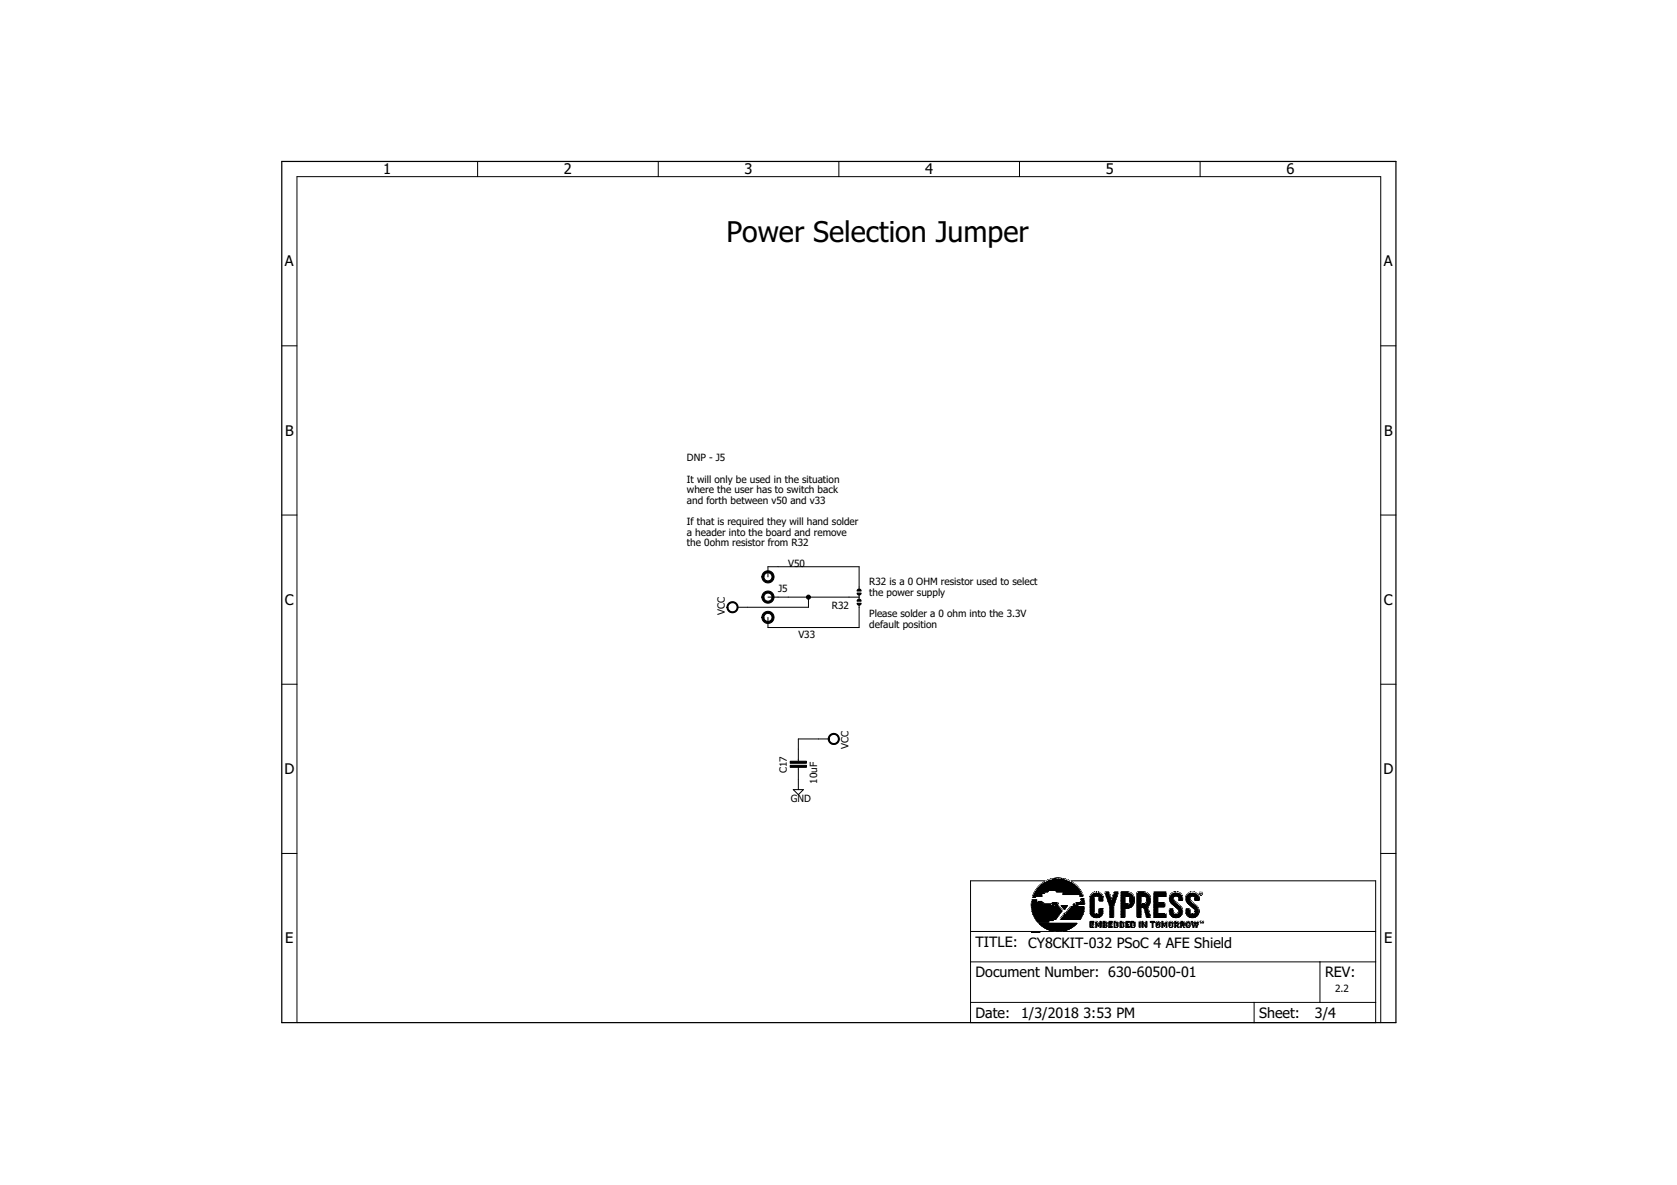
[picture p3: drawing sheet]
<svg xmlns="http://www.w3.org/2000/svg" width="841mm" height="594mm" viewBox="0 0 841 594" stroke-linecap="round" stroke-linejoin="round" font-family="sans-serif">
<path d="M141 81h559v432h-559z" fill="none" stroke="#000" stroke-width=".61"/>
<g fill="none" stroke="#000" stroke-width=".5">
<path d="M240 81v8M330 81v8M421 81v8M511 81v8M602 81v8M141 173h8M692 173h8M141 258h8M692 258h8M390 299h41M390 284h41v12M405 299v5h-35"/>
<path d="M431 298v2M431 303v12h-36M141 343h8M692 343h8M416 370h-16v12M400 385v11M141 428h8M692 428h8M487 442h203v71h-203zM487 467h203M517 467h.1M517 467h1"/>
<path d="M518 467h.1M519 467h.1M519 467h1M520 467h.1M521 467h.1M522 467h-5M522 467h.1M522 467h-1M487 482h203M662 482v21M149 513v-424h543v424M487 503h203"/>
<path d="M629 503v10"/>
</g>
<g fill="#000" stroke="#000" stroke-width=".5">
<path d="M383 287a3 3 0 0 1 5 1 3 3 0 0 1-2 4 3 3 0 0 1-4-3h1a2 2 0 0 1 3-2 2 2 0 0 1 0 4 2 2 0 0 1-3-1l-1-1z" fill-rule="evenodd"/>
<path d="M383 297a3 3 0 0 1 5 1 3 3 0 0 1-2 4 3 3 0 0 1-4-3h1a2 2 0 0 1 3-2 2 2 0 0 1 0 4 2 2 0 0 1-3-1l-1-1z" fill-rule="evenodd"/>
<path d="M430 297h2l-1 1z" fill-rule="evenodd"/>
<path d="M430 296a1 1 0 0 1 1-1 1 1 0 0 1 1 1h-2z" fill-rule="evenodd"/>
<path d="M365 303a2.8 2.8 0 0 1 5 0 2.8 2.8 0 0 1-2 4 2.8 2.8 0 0 1-3-3 2.3 2.3 0 0 1 3-2 2.3 2.3 0 0 1 1 4 2.3 2.3 0 0 1-4-1v-1z" fill-rule="evenodd"/>
<path d="M383 308a3 3 0 0 1 5 0 3 3 0 0 1-2 4 3 3 0 0 1-4-2h1a2 2 0 0 1 3-2 2 2 0 0 1 0 3 2 2 0 0 1-3-1h-1z" fill-rule="evenodd"/>
<path d="M430 302l2 1h-1z" fill-rule="evenodd"/>
<path d="M430 301a1 1 0 0 1 1-1 1 1 0 0 1 1 1h-2z" fill-rule="evenodd"/>
<path d="M416 369a2.8 2.8 0 0 1 5 0 2.8 2.8 0 0 1-2 4 2.8 2.8 0 0 1-4-3h1a2.3 2.3 0 0 1 3-2 2.3 2.3 0 0 1 1 4 2.3 2.3 0 0 1-4-1l-1-1z" fill-rule="evenodd"/>
<circle cx="405" cy="299" r="1"/>
</g>
<g fill="#000" stroke="#000" stroke-width=".5">
<path d="M396 384h8v1h-8zM396 382h8v1h-8zM517 454h14zM517 454h12zM517 454h6zM517 453l6 1zM517 453h7zM517 453h6zM517 455h14zM517 455h15zM517 453h5zM517 452l5 1z"/>
<path d="M517 452h5zM517 452h3zM517 456h15zM517 455l15 1zM517 451h3zM518 456h14zM518 455h13zM518 454h13zM518 453h5zM518 452h2zM518 452h4zM518 457h15z"/>
<path d="M518 455h14zM518 451l2 1zM518 457h14zM518 450h1zM518 458h14zM518 456l14 1zM518 449h1zM518 458h13zM518 449l1 1zM518 457l14 1zM518 449h5zM518 458l13 1z"/>
<path d="M518 449h3zM518 459h13zM518 448l3 1zM518 448h3zM519 448h2zM519 459l11 1zM519 459h12zM519 448h5zM519 460h11zM519 459h11zM519 447h5zM519 447h7z"/>
<path d="M519 446h7zM519 449h4zM519 446l7 1zM519 446h23zM519 446h6zM520 447h5zM520 446h21zM520 446h22zM520 445l21 1zM520 445h21zM520 452h2zM520 445h20z"/>
<path d="M521 445h19zM521 445h20zM521 448h3zM521 444l19 1zM521 444h19zM521 449h2zM522 444h18zM522 444h17zM522 443l17 1zM522 443h17zM522 443h16zM522 453h1z"/>
<path d="M523 443h15zM523 443h1zM523 442l15 1zM523 442h15zM523 454h4zM523 453h5zM523 453h4zM524 442h14zM524 453h3zM524 453l4 1zM524 443h14zM524 442h13z"/>
<path d="M524 442h12zM525 442h11zM525 441h11zM525 441l11 1zM525 441h1zM526 441h9zM526 446h16zM526 446h3zM526 441h10zM526 441h1zM527 441h1zM527 441h7z"/>
<path d="M527 454h2zM528 453h1zM528 441h6zM528 453l1 1zM528 453h2zM528 453h3zM528 441h1zM528 440h1zM529 453h2zM529 441h1zM529 440h1zM529 440l1 1z"/>
<path d="M530 446h12zM530 447h12zM530 446l12 1zM530 440h1zM531 440v1zM531 440h1zM531 440l2 1zM532 441h1zM532 454h3zM532 460h10zM533 460h9zM533 454h2z"/>
<path d="M533 440v1zM533 459h9zM533 455h2zM533 448h9zM533 448h10zM533 448h1zM533 448h8zM533 460h10zM533 459l10 1zM533 459h10zM533 455h1zM533 458l10 1z"/>
<path d="M533 458h10zM533 456h1zM534 458h9zM534 448h8zM534 448h9zM534 447h8zM534 458h1zM534 441h1zM535 458h8zM535 457l8 1zM535 457h8zM535 441h1z"/>
<path d="M535 457h9zM535 456l8 1zM535 456h9zM536 456h8zM536 455h8zM537 455h7zM537 456h7zM537 455l7 1zM538 443h1zM538 454h2zM538 453h2zM538 454h3z"/>
<path d="M538 453l3 1zM538 453h3zM540 453h4zM540 453h2zM541 449h2zM541 448h2zM542 449h1zM542 448l1 1zM542 448h1zM542 453h2zM542 452h2zM542 452l2 1z"/>
<path d="M542 451h2zM543 452h1zM543 451h1zM543 451l1 1zM547 457h2zM547 456l2 1zM547 456h2zM547 455l2 1zM547 455h2zM547 454h2zM547 453l2 1zM547 453h2z"/>
<path d="M547 452l2 1zM547 452h2zM547 451l2 1zM547 451h2zM547 450l2 1zM547 450h2zM547 450h1zM547 458h2zM547 457l2 1zM547 449l2 1zM547 457h1zM547 449h2z"/>
<path d="M547 458h6zM547 449h6zM547 458l1 1zM547 449h1zM547 459h1zM547 459h5zM547 459h6zM547 448h5zM547 448l6 1zM547 448h6zM548 458l5 1zM548 449h5z"/>
<path d="M548 459h4zM548 459h5zM548 448h4zM548 459h3zM548 460h3zM548 448h3zM548 460h4zM548 447h1zM548 459l3 1zM549 460h1zM549 447h1zM550 447h1z"/>
<path d="M550 460h1zM550 458h1zM550 449h1zM551 458h2zM551 449h2zM551 450h2zM551 457l2 1zM551 457h2zM551 449l2 1zM551 456l2 1zM551 456h2zM551 452h2z"/>
<path d="M551 451l2 1zM551 451h2zM551 450l2 1zM551 459h1zM552 452h1zM552 456h1zM554 447h2zM554 448h2zM555 449h1zM555 448l2 1zM555 448h1zM555 447h1z"/>
<path d="M555 449h2zM555 450h2zM555 449l2 1zM555 450l2 1zM555 451h2zM555 451h3zM555 451h4zM556 451l3 1zM556 451h3zM556 451h1zM556 452h3zM556 453h3z"/>
<path d="M556 452l3 1zM556 453l3 1zM556 454h3zM556 454h2zM556 460h2zM556 459l2 1zM556 459h2zM556 458l2 1zM556 458h2zM556 457l2 1zM556 457h2zM556 456l2 1z"/>
<path d="M556 456h2zM556 455l2 1zM556 455h2zM557 453h2zM557 460h1zM557 454h1zM558 451h1zM558 451h2zM558 450l2 1zM558 450h2zM558 450h1zM558 449l2 1z"/>
<path d="M558 449h2zM558 448h2zM558 448h3zM559 448h1zM559 448h2zM559 449h1zM559 448l1 1zM559 447h2zM562 460h2zM562 459l2 1zM562 459h2zM562 458l2 1z"/>
<path d="M562 458h2zM562 457l2 1zM562 457h2zM562 456l2 1zM562 456h2zM562 455l2 1zM562 455h2zM562 455h4zM562 455h5zM562 454h5zM562 454h6zM562 454h2z"/>
<path d="M562 453h2zM562 452l2 1zM562 452h2zM562 451l2 1zM562 451h2zM562 450l2 1zM562 450h2zM562 449l2 1zM562 449h2zM562 449h6zM562 448l6 1zM562 448h6z"/>
<path d="M562 448h5zM562 447h4zM562 447h5zM562 453l2 1zM564 453l2 1zM564 449h2zM564 453h2zM564 454h2zM566 453l2 1zM566 453h2zM566 454h2zM566 449h2z"/>
<path d="M566 453h1zM566 455h1zM566 447h1zM566 453h3zM566 449l3 1zM567 453h2zM567 450h1zM567 453h1zM567 452l1 1zM567 450h2zM567 452h2zM567 452h1z"/>
<path d="M567 451l2 1zM567 451h2zM567 450l2 1zM567 448h1zM570 455h2zM570 454h5zM570 454h6zM570 453h2zM570 449h2zM570 449h6zM570 448h6zM570 448h5z"/>
<path d="M570 460h2zM570 459l2 1zM570 459h2zM570 458l2 1zM570 458h2zM570 457l2 1zM570 457h2zM570 456l2 1zM570 456h2zM570 455l2 1zM570 455h3zM570 454h2z"/>
<path d="M570 453l6 1zM570 453h6zM570 453h3zM570 452l2 1zM570 452h2zM570 451l2 1zM570 451h2zM570 450l2 1zM570 450h2zM570 449l2 1zM570 449h3zM570 448l6 1z"/>
<path d="M570 447h1zM570 447h4zM571 447h3zM571 460h1zM571 447h4zM572 453h1zM572 454h1zM573 449h1zM573 453h4zM573 453h1zM573 455h2zM573 454h2z"/>
<path d="M573 455h3zM574 455h2zM574 455h1zM574 455l2 1zM574 456h2zM574 453h3zM574 456l2 1zM574 447h1zM574 457h2zM574 449h3zM574 458h2zM574 457l2 1z"/>
<path d="M575 458h1zM575 449h2zM575 458h2zM575 449l2 1zM575 459h2zM575 458l2 1zM575 453h2zM575 452h2zM575 452l2 1zM575 459l2 1zM575 450h2zM575 460h2z"/>
<path d="M575 451l2 1zM575 451h2zM575 450l2 1zM575 448h1zM579 460h6zM579 459l6 1zM579 459h6zM579 458l6 1zM579 458h6zM579 458h2zM579 457l2 1zM579 457h2z"/>
<path d="M579 456l2 1zM579 456h2zM579 455l2 1zM579 455h2zM579 454h2zM579 454h5zM579 453l5 1zM579 453h5zM579 453h2zM579 452l2 1zM579 452h2zM579 451l2 1z"/>
<path d="M579 451h2zM579 450l2 1zM579 450h2zM579 449l2 1zM579 449h2zM579 449h6zM579 448l6 1zM579 448h6zM579 447h6zM581 458h4zM581 449h4zM581 453h3z"/>
<path d="M581 455h3zM581 454h3zM586 457h2zM586 456l2 1zM586 456h2zM586 451h2zM586 450h2zM587 457h1zM587 451h1zM587 450h1zM587 450h2zM587 450l1 1z"/>
<path d="M587 458h1zM587 451h2zM587 449h2zM587 458h2zM587 457h2zM587 456h1zM587 449l2 1zM587 451l1 1zM587 457l1 1zM587 452h1zM587 458h6zM587 452h2z"/>
<path d="M587 449h6zM587 449h5zM587 452h3zM587 458h5zM587 459h5zM587 452l3 1zM587 459h6zM587 448h5zM587 458l5 1zM587 453h3zM587 448l6 1zM588 459h4z"/>
<path d="M588 448h4zM588 453h2zM588 453h3zM588 459h3zM588 459l3 1zM588 460h3zM588 448h3zM588 453l3 1zM588 460h2zM588 454h3zM588 452h1zM588 460h1z"/>
<path d="M588 447h2zM589 460h1zM589 454h2zM589 454h3zM589 447h1zM589 452h1zM589 454h1zM590 454h2zM590 455h2zM590 455h3zM590 447h1zM590 460h1z"/>
<path d="M590 458h1zM590 449h3zM590 458h3zM590 449h1zM591 449h2zM591 458h2zM591 456h1zM591 455l1 1zM591 455h2zM591 456h2zM591 455h1zM591 449l2 1z"/>
<path d="M591 450h2zM591 457l2 1zM591 457h2zM591 456l2 1zM591 451h2zM591 450l2 1zM591 448h1zM592 455l1 1zM595 457h2zM595 456h2zM595 450h2zM595 457h1z"/>
<path d="M595 456l2 1zM595 451h2zM595 450l2 1zM595 458h1zM595 457l2 1zM595 451h1zM595 450h1zM595 458h2zM595 458h6zM595 452h2zM595 449h2zM595 449h6z"/>
<path d="M595 451l2 1zM595 452h3zM595 449l2 1zM595 459h6zM595 452l3 1zM595 448h1zM595 453h3zM596 459h5zM596 458l4 1zM596 453h2zM596 452h2zM596 448l5 1z"/>
<path d="M596 448h5zM596 459h4zM596 449h5zM596 448h4zM596 453h3zM596 459h3zM596 459l3 1zM596 453h1zM596 448h3zM596 460h4zM596 460h2zM596 460h3z"/>
<path d="M596 454h3zM596 450h1zM597 447h1zM597 453h2zM597 453l2 1zM597 454h2zM597 454h3zM597 449h1zM597 460h1zM598 455h2zM598 455h3zM598 454h2z"/>
<path d="M598 460h1zM598 447h1zM599 458h2zM599 455h2zM599 455l2 1zM599 449h2zM599 456h2zM599 450h2zM599 449l2 1zM599 457l2 1zM599 457h2zM599 451h2z"/>
<path d="M599 450l2 1zM599 459h1zM599 456l2 1zM600 451h1zM600 457h1zM600 450h1zM602 448h1zM519 460l11 1zM519 461h9zM520 461h8zM520 461l6 1zM520 461h6z"/>
<path d="M520 462h6zM521 463h19zM522 463h18zM522 463h17zM522 464h17zM523 464h15zM523 465h15zM523 465h14zM523 464l15 1zM524 465h14zM524 465h13zM524 465h1z"/>
<path d="M525 465v1zM525 465h11zM525 466h11zM525 465l11 1zM525 466h10zM526 466h9zM526 461l2 1zM526 461h2zM527 461h1zM527 466h1zM527 466l7 1zM527 466h7z"/>
<path d="M528 466h6zM528 466h5zM528 467h6zM528 467h1zM528 461h2zM528 461h1zM529 461h1zM529 467h1zM530 467h1zM530 467h3zM531 467h1zM532 467h1z"/>
<path d="M532 461h10zM532 460l10 1zM534 466h1zM535 466h1zM536 465h1zM538 464h1zM547 465h2zM547 463h1zM547 462h2zM547 464v1zM547 462v1zM547 462h1z"/>
<path d="M547 464l2 1zM547 464h1zM548 462h1zM548 464h1zM549 465h1zM549 463h1zM549 462l1 1zM549 462h1zM549 464l1 1zM549 464h1zM549 463h2zM550 463h1z"/>
<path d="M550 464h1zM551 463h1zM551 462l1 1zM551 462h1zM552 464v1zM553 465h2zM553 464v1zM553 465h1zM553 464h1zM553 463h2zM553 463h1zM553 462l1 1z"/>
<path d="M553 462h1zM553 462h2zM554 464v1zM554 463h1zM554 465h1zM554 464h1zM554 464l1 1zM556 465h2zM556 464v1zM556 464h1zM556 463h2zM556 462h2z"/>
<path d="M556 464h2zM556 463h1zM556 462v1zM556 464l2 1zM557 464h1zM559 464v1zM559 462h1zM559 465h1zM559 462v1zM559 464l1 1zM559 464h1zM560 464l1 1z"/>
<path d="M560 464h1zM560 463h1zM560 462h1zM562 465h1zM562 464v1zM562 462h1zM562 464l1 1zM562 464h1zM563 464h1zM563 463h1zM563 464l1 1zM563 462l1 1z"/>
<path d="M565 465h1zM565 464h1zM565 463h1zM565 462v1zM565 462h1zM565 464l1 1zM567 465h1zM567 464h1zM567 462h1zM567 462h2zM567 464l1 1zM567 463h1z"/>
<path d="M567 462l1 1zM567 465h2zM568 465h1zM568 462h1zM568 464h1zM568 464l1 1zM571 465h1zM571 464l1 1zM571 464h1zM571 463h1zM571 462l1 1zM571 462h1z"/>
<path d="M573 463h1zM573 462h1zM573 464v1zM573 462l1 1zM574 464h1zM574 465h1zM574 464l1 1zM575 462v1zM577 462h1zM577 462h2zM578 464v1zM578 462v1z"/>
<path d="M578 462h1zM580 462v1zM580 465h1zM580 462h1zM581 464v1zM581 462h1zM581 463h1zM581 464h1zM581 462l1 1zM583 463h1zM583 464v1zM583 462v1z"/>
<path d="M583 464h1zM584 463h1zM584 462l1 1zM584 462h1zM585 464v1zM586 464h1zM586 463h1zM586 462l1 1zM586 465h1zM586 462h2zM587 465h1zM587 464v1z"/>
<path d="M587 462h1zM587 464l1 1zM589 465h1zM589 464h1zM589 463h1zM589 462h1zM589 464l1 1zM589 462l1 1zM590 462h1zM590 464h1zM590 463h1zM590 465h1z"/>
<path d="M591 462v1zM592 464h1zM592 463h1zM592 462h1zM592 465h1zM592 464l1 1zM592 464h2zM592 462l1 1zM592 462h2zM593 463h1zM593 464h1zM593 462h1z"/>
<path d="M593 465h1zM593 462l1 1zM595 463h1zM595 462l1 1zM595 462h1zM595 465h1zM595 464h1zM596 465h1zM596 464l1 1zM596 462h1zM596 463h1zM596 464h1z"/>
<path d="M596 462l1 1zM597 462h1zM598 462v1zM598 464h1zM598 464l1 1zM598 465h1zM599 463h1zM599 462h1zM600 464v1zM600 464h1zM600 463h1zM600 462h1z"/>
<path d="M600 462l1 1z"/>
</g>
<path d="M385 299h5M390 284h-5v5M385 310v5h10M398 396h5l-3 2z" fill="none" stroke="#000" stroke-width=".51"/>
<text font-size="14.4" x="364" y="122">Power Selection Jumper</text>
<g font-size="7.4">
<text x="192" y="87">1</text>
<text x="283" y="87">2</text>
<text x="373" y="87">3</text>
<text x="464" y="87">4</text>
<text x="555" y="87">5</text>
<text x="645" y="87">6</text>
<text x="143" y="134">A</text>
<text x="694" y="134">A</text>
<text x="143" y="218">B</text>
<text x="694" y="218">B</text>
<text x="143" y="303">C</text>
<text x="694" y="303">C</text>
<text x="143" y="388">D</text>
<text x="694" y="388">D</text>
<text x="143" y="473">E</text>
<text x="694" y="473">E</text>
</g>
<g font-size="7.2">
<text x="489" y="475">TITLE:</text>
<text x="516" y="475">CY8CKIT-032 PSoC 4 AFE Shield</text>
<text x="489" y="490">Document Number: 630-60500-01</text>
<text x="665" y="490">REV:</text>
<text x="489" y="510">Date:</text>
<text x="512" y="510">1/3/2018</text>
<text x="543" y="510">3:53 PM</text>
<text x="631" y="510">Sheet:</text>
<text x="659" y="510">3/4</text>
</g>
<g font-size="5">
<text x="344" y="231">DNP - J5</text>
<text x="344" y="242">It will only be used in the situation</text>
<text x="344" y="247">where the user has to switch back</text>
<text x="344" y="253">and forth between v50 and v33</text>
<text x="344" y="263">If that is required they will hand solder</text>
<text x="344" y="269">a header into the board and remove</text>
<text x="344" y="274">the 0ohm resistor from R32</text>
<text x="395" y="284">V50</text>
<text x="436" y="293">R32 is a 0 OHM resistor used to select</text>
<text x="390" y="297">J5</text>
<text x="436" y="299">the power supply</text>
<text x="417" y="305">R32</text>
<text x="364" y="308" transform="rotate(-90 364 308)">VCC</text>
<text x="436" y="309">Please solder a 0 ohm into the 3.3V</text>
<text x="436" y="315">default position</text>
<text x="400" y="320">V33</text>
<text x="426" y="376" transform="rotate(-90 426 376)">VCC</text>
<text x="395" y="388" transform="rotate(-90 395 388)">C17</text>
<text x="410" y="393" transform="rotate(-90 410 393)">10uF</text>
<text x="397" y="402">GND</text>
<text x="670" y="497">2.2</text>
</g>
</svg>
